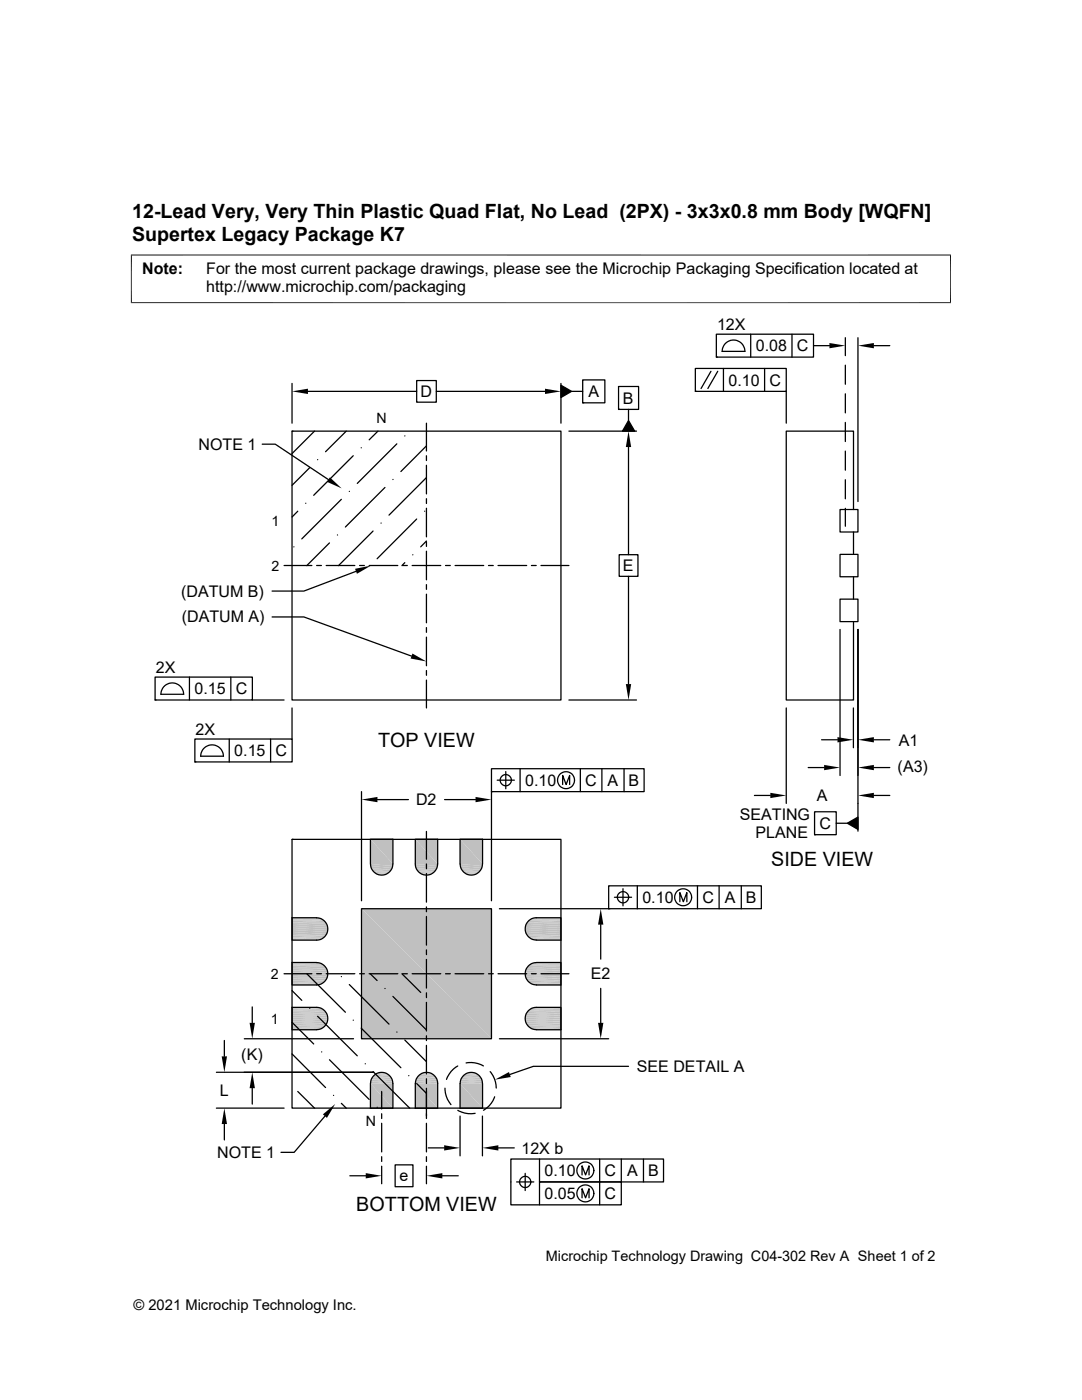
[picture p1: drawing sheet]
<svg xmlns="http://www.w3.org/2000/svg" width="216mm" height="279mm" viewBox="0 0 216 279" stroke-linecap="round" stroke-linejoin="round" font-family="sans-serif">
<g fill="none" stroke="#000" stroke-width=".25">
<path d="M58.3 86h53.6v53.7h-53.6zM58.3 86h.1M61.8 93.3l-3.5 3.6M62.8 86l-4.5 4.5M63.4 91.7h.1M68.1 99.7l-7.9 7.8M69.1 86l-4.1 4.1M69.7 98.1h.1M70.5 91l-7.9 7.8M72.1 89.4h.1M75.4 86l-1.7 1.8M76.8 97.3l-7.9 7.9"/>
<path d="M78.4 95.7h.1M79.2 88.6l-7.9 7.9M80.8 87h.1M85.1 95.3l-7.5 7.5M85.1 89l-5.1 5.1M58.6 109.1h.1M59.4 102l-1.1 1.2M61 100.4h.1M65.7 108.4l-4.5 4.5M67.3 106.8h.1M74.4 106l-6.9 6.9M76 104.4h.1"/>
<path d="M80.8 112.3l-.6 .6M82.4 110.7h.1M83.1 103.6l-7.9 7.9M84.7 102h.1M85.1 108l-1.2 1.1M167.6 119.6h3.6v4.5h-3.6zM167.6 110.6h3.6v4.5h-3.6zM167.6 101.7h3.6v4.5h-3.6zM170.3 101.7v-15.7h-13.4v53.7h13.4v-15.6M170.3 106.2v4.4M170.3 115.1v4.5"/>
</g>
<g fill="#c0c0c0">
<path d="M91.8 167.5l4.5 4.9h-4.5z"/>
<path d="M91.8 167.5h4.5v4.9z"/>
<path d="M82.9 167.5l4.4 4.9h-4.4z"/>
<path d="M82.9 167.5h4.4v4.9z"/>
<path d="M73.9 167.5l4.5 4.9h-4.5z"/>
<path d="M73.9 167.5h4.5v4.9z"/>
</g>
<path d="M73.9 172.6h4.5M74 173h4.4M82.9 172.6h4.4M82.9 173h4.4M91.8 172.6h4.5M91.8 173h4.4" fill="none" stroke="#c0c0c0" stroke-width=".4"/>
<path d="M74.1 173.4h4.1M83 173.4h4.2M92 173.4h4.1" fill="none" stroke="#c0c0c0" stroke-width=".36"/>
<path d="M74.3 173.8h3.8M83.2 173.8h3.8M92.1 173.8h3.8" fill="none" stroke="#c0c0c0" stroke-width=".34"/>
<path d="M74.5 174.1h3.3M83.4 174.1h3.4M92.4 174.1h3.3" fill="none" stroke="#c0c0c0" stroke-width=".28"/>
<path d="M74.8 174.3h2.7M83.8 174.3h2.6M92.7 174.3h2.7" fill="none" stroke="#c0c0c0" stroke-width=".21"/>
<g fill="#c0c0c0">
<path d="M93 174.4l1.7 .2h-1.3z"/>
<path d="M93 174.4h2l-.3 .2z"/>
<path d="M84.1 174.4l1.6 .2h-1.2z"/>
</g>
<path d="M84.1 174.5h2" fill="none" stroke="#c0c0c0" stroke-width=".2"/>
<g fill="#c0c0c0">
<path d="M75.2 174.4l1.6 .2h-1.3z"/>
<path d="M75.2 174.4h2l-.4 .2z"/>
<path d="M93.4 174.6h.9z"/>
<path d="M93.4 174.6h1.3z"/>
<path d="M84.5 174.6h.8z"/>
<path d="M84.5 174.6h1.2z"/>
<path d="M75.5 174.6h.9z"/>
<path d="M75.5 174.6h1.3z"/>
</g>
<g fill="none" stroke="#c0c0c0" stroke-width=".2">
<path d="M58.3 183.2h5.3M58.3 183.3h5.7M58.3 183.4h6.1M58.3 187.4h6.1M58.3 187.5h5.7M58.3 187.6h5.3M58.3 192.1h5.3M58.3 192.2h5.7M58.3 192.3h6.1M58.3 196.3h6.1M58.3 196.5h5.7M58.3 196.6h5.3"/>
<path d="M105.8 183.4h6.1M105.8 192.3h6.1M105.8 187.4h6.1M105.8 196.3h6.1M106.2 187.5h5.7M106.2 196.5h5.7M106.2 183.3h5.7M106.2 192.2h5.7M106.6 183.2h5.3M106.6 192.1h5.3M106.6 187.6h5.3M106.6 196.6h5.3"/>
<path d="M58.3 201.1h5.3M58.3 201.1h5.7M58.3 201.3h6.1M58.3 205.3h6.1M58.3 205.4h5.7M58.3 205.5h5.3M105.8 201.3h6.1M105.8 205.3h6.1M106.2 205.4h5.7M106.2 201.1h5.7M106.6 201.1h5.3M106.6 205.5h5.3"/>
</g>
<path d="M58.3 183.6h6.4M58.3 187.2h6.4M105.5 183.6h6.4M105.5 187.2h6.4M58.3 201.5h6.4M58.3 205.1h6.4M105.5 201.5h6.4M105.5 205.1h6.4" fill="none" stroke="#c0c0c0" stroke-width=".23"/>
<path d="M58.3 183.9h6.7M58.3 186.9h6.7M105.2 183.9h6.7M105.2 186.9h6.7M58.3 201.8h6.7M58.3 204.8h6.7M105.2 201.8h6.7M105.2 204.8h6.7" fill="none" stroke="#c0c0c0" stroke-width=".32"/>
<path d="M58.3 184.2h6.9M58.3 186.6h6.9M105 186.6h6.9M105 184.2h6.9M58.3 202.1h6.9M58.3 204.4h6.9M105 204.4h6.9M105 202.1h6.9" fill="none" stroke="#c0c0c0" stroke-width=".34"/>
<g fill="none" stroke="#c0c0c0" stroke-width=".4">
<path d="M58.3 184.6h7M58.3 185h7.1M58.3 185.4h7.1M58.3 185.8h7.1M58.3 186.2h7M58.3 193.9h7.1M58.3 194.7h7.1M104.8 185h7.1M104.8 193.9h7.1M104.8 185.4h7.1M104.8 185.8h7.1M104.8 194.7h7.1"/>
<path d="M104.9 186.2h7M104.9 184.6h7M58.3 202.5h7M58.3 202.9h7.1M58.3 203.3h7.1M58.3 203.7h7.1M58.3 204.1h7M104.8 202.9h7.1M104.8 203.3h7.1M104.8 203.7h7.1M104.9 204.1h7M104.9 202.5h7"/>
</g>
<path d="M58.3 192.6h6.4M58.3 196.1h6.4M105.5 192.6h6.4M105.5 196.1h6.4" fill="none" stroke="#c0c0c0" stroke-width=".25"/>
<path d="M58.3 192.8h6.7M58.3 195.8h6.7M105.2 192.8h6.7M105.2 195.8h6.7" fill="none" stroke="#c0c0c0" stroke-width=".3"/>
<path d="M58.3 193.2h6.9M58.3 195.5h6.9M105 195.5h6.9M105 193.2h6.9" fill="none" stroke="#c0c0c0" stroke-width=".36"/>
<path d="M58.3 193.5h7M58.3 195.1h7M104.9 195.1h7M104.9 193.5h7" fill="none" stroke="#c0c0c0" stroke-width=".38"/>
<path d="M58.3 194.3h7.1M104.8 194.3h7.1" fill="none" stroke="#c0c0c0" stroke-width=".42"/>
<g fill="#c0c0c0">
<path d="M72.1 181.4l26 25.9h-26z"/>
<path d="M72.1 181.4h26v25.9z"/>
<path d="M93.4 214.1h1.3z"/>
<path d="M93.8 214l.9 .1z"/>
<path d="M84.5 214.1h1.2z"/>
<path d="M84.9 214l.8 .1z"/>
<path d="M75.5 214.1h1.3z"/>
<path d="M75.9 214l.9 .1z"/>
<path d="M93 214.2l.4-.1 1.6 .1z"/>
<path d="M93.4 214.1h1.3l.3 .1z"/>
</g>
<path d="M84.1 214.2h2" fill="none" stroke="#c0c0c0" stroke-width=".2"/>
<g fill="#c0c0c0">
<path d="M84.5 214.1h1.2l.4 .1z"/>
<path d="M75.2 214.2l.3-.1 1.7 .1z"/>
<path d="M75.5 214.1h1.3l.4 .1z"/>
</g>
<path d="M74.8 214.4h2.7M83.8 214.4h2.6M92.7 214.4h2.7" fill="none" stroke="#c0c0c0" stroke-width=".21"/>
<path d="M74.5 214.6h3.3M83.4 214.6h3.4M92.4 214.6h3.3" fill="none" stroke="#c0c0c0" stroke-width=".28"/>
<path d="M74.3 214.9h3.8M83.2 214.9h3.8M92.1 214.9h3.8" fill="none" stroke="#c0c0c0" stroke-width=".34"/>
<path d="M74.1 215.3h4.1M83 215.3h4.2M92 215.3h4.1" fill="none" stroke="#c0c0c0" stroke-width=".36"/>
<path d="M73.9 216h4.5M74 215.6h4.4M82.9 216h4.4M82.9 215.6h4.4M91.8 216h4.5M91.8 215.6h4.4" fill="none" stroke="#c0c0c0" stroke-width=".4"/>
<g fill="#c0c0c0">
<path d="M91.8 216.2l4.5 5h-4.5z"/>
<path d="M91.8 216.2h4.5v5z"/>
<path d="M82.9 216.2l4.4 5h-4.4z"/>
<path d="M82.9 216.2h4.4v5z"/>
<path d="M73.9 216.2l4.5 5h-4.5z"/>
<path d="M73.9 216.2h4.5v5z"/>
</g>
<g fill="none" stroke="#000" stroke-width=".25">
<path d="M58.3 76.5v8M61.4 78.1h21.7M83.1 75.9h4v4.4h-4zM87.1 78.1h21.7M111.9 76.9l2.1 1.2-2.1 1.2zM111.9 76.5v8M114 78.1h2.3M116.3 75.8h4.4v4.6h-4.4zM123.4 77.1h4v4.6h-4zM138.7 73.5h18.2v4.6h-18.2zM138.7 78.1h.1M141.9 74.1l-2 3.4"/>
<path d="M142.9 66.7h19.4v4.6h-19.4zM142.9 71.3h.1M143.2 74.1l-2 3.4M144.1 70.1h4.5a2.26 2.26 0 0 0-2.2-2.2 2.26 2.26 0 0 0-2.3 2.2M144.4 73.5v4.6M149.8 66.7v4.6M152.6 73.5v4.6M156.9 78.1v6.4M158 66.7v4.6M162.3 69h3.2M168.7 67.4v3.6M168.7 72.9v3.8"/>
<path d="M168.7 78.6v3.8M171.2 67.4v32.7M174.4 69h3.1M52.3 88.6h2.6l10.6 7.1M85.1 84.5v5.5M85.1 91v.9M85.1 92.9v5.7M85.1 99.5v1M113.5 86h13.5M116.3 80.4h.1M123.4 81.7h.1M125.4 83.9l1.2 2.1h-2.4z"/>
<path d="M125.4 81.7v2.2M125.4 89.2v21.5M168.7 84.3v3.8M168.7 90v3.8M168.7 95.7v3.8M56.7 112.9h5.5M63.2 112.9h.9M65.1 112.9h5.7M71 114l-10.4 4h-6.3M71.8 112.9h.9M73.7 112.9h5.7M80.3 112.9h1"/>
<path d="M82.2 112.9h5.7M85.1 101.4v5.7M85.1 108.1v1M85.1 110v5.7M85.1 116.7v.9M85.1 118.6v5.7M88.9 112.9h1M90.8 112.9h5.7M97.5 112.9h.9M99.4 112.9h5.7M106 112.9h1M107.9 112.9h5.6"/>
<path d="M123.5 110.7h3.8v4.3h-3.8zM125.4 115v21.5M168.7 101.5v3.5M30.9 135.1h19.5v4.6h-19.5zM30.9 139.7h.1M32.1 138.6h4.6M32.1 138.6a2.26 2.26 0 0 1 2.3-2.3 2.26 2.26 0 0 1 2.2 2.3M37.8 135.1v4.6M46.1 135.1v4.6M50.3 139.7h6.4M54.3 123.1h6.3l21.5 7.8M85.1 125.2v1"/>
<path d="M85.1 127.1v5.8M85.1 133.8v1M85.1 135.7v5.6M113.5 139.7h13.5M167.6 125.6v29.2M171.2 125.6v40.3M38.9 147.5h19.4v4.6h-19.4zM38.9 152.1h.1M40 150.9h4.6a2.26 2.26 0 0 0-2.3-2.2 2.26 2.26 0 0 0-2.3 2.2M45.7 147.5v4.6M54 147.5v4.6M58.3 141.3v6.2"/>
<path d="M72.1 158v21.8M75.3 159.6h6.2M88.7 159.6h6.2M98.1 158v21.8M98.1 153.4h30.4v4.6h-30.4zM98.1 158h.1M99.2 155.7h3.4M100.9 154v3.4M103.8 153.4v4.6M112.3 156.6v-1.9l.7 1.9 .7-1.9v1.9M115.8 153.4v4.6M120.1 153.4v4.6"/>
<path d="M124.5 153.4v4.6M150.5 158.8h3.2M156.9 141.3v19M161.3 153.2h3.1M163.9 147.6h3.2M170.3 141.3v7.9M174.4 147.6h3.1M174.4 158.8h3.1M174.4 153.2h3.1M58.3 167.5h53.6v53.6h-53.6zM58.3 167.5h.1M78.4 172.4a2.23 2.23 0 0 1-2.3 2.2 2.23 2.23 0 0 1-2.2-2.2v-4.9h4.5v4.9"/>
<path d="M85.1 165.9v5.6M85.1 172.4v1M85.1 174.3v5.7M87.3 172.4a2.22 2.22 0 0 1-2.2 2.2 2.22 2.22 0 0 1-2.2-2.2v-4.9h4.4v4.9M91.8 172.4v-4.9h4.5v4.9a2.23 2.23 0 0 1-2.2 2.2 2.23 2.23 0 0 1-2.3-2.2M121.5 176.8h30.4v4.6h-30.4zM122.6 179.1h3.4M123.2 179.1a1.14 1.14 0 0 1 1.1-1.2 1.14 1.14 0 0 1 1.2 1.2M123.2 179.1a1.12 1.12 0 0 0 1.1 1.1 1.12 1.12 0 0 0 1.1-1.1M124.3 177.4v3.4M127.2 176.8v4.6M135.7 180v-1.9l.7 1.9 .7-1.9v1.9"/>
<path d="M139.2 176.8v4.6M143.5 176.8v4.6M147.9 176.8v4.6M162.5 162h4.4v4.6h-4.4zM162.5 166.6h.1M166.9 164.3h2.2M169.1 164.3l2.1-1.2v2.4zM56.7 194.3h5.5M58.3 183.2h4.9a2.22 2.22 0 0 1 2.2 2.2 2.22 2.22 0 0 1-2.2 2.2h-4.9zM58.3 197.7l1.9 1.9M61.2 194.3l7.7 7.7M63.2 194.3h.9"/>
<path d="M63.2 196.6a2.23 2.23 0 0 0 2.2-2.3 2.23 2.23 0 0 0-2.2-2.2h-4.9v4.5h4.9M65.1 194.3h5.7M68.1 194.9h.1M69.7 196.5l7.9 7.9M71.8 194.3h.9M72.1 181.4h26v25.9h-26zM73.7 194.3h5.7M73.9 194.3l1.3 1.4M76.8 197.3h.1M78.4 198.9l6.7 6.6M80.2 194.3l3.7 3.8M80.3 194.3h1"/>
<path d="M82.2 194.3h5.7M85.1 181v.9M85.1 182.9v5.7M85.1 189.6v.9M85.1 191.5v5.7M85.1 198.1v1M88.9 194.3h1M90.8 194.3h5.7M97.5 194.3h.9M99.4 194.3h5.7M99.7 181.4h21.8M105.6 183.7l.5-.4 .6-.1h5.2v4.4h-4.9a2.21 2.21 0 0 1-2.1-1.4 2.21 2.21 0 0 1 .7-2.5z"/>
<path d="M106 194.3h1M107 196.6a2.23 2.23 0 0 1-2.2-2.3 2.23 2.23 0 0 1 2.2-2.2h4.9v4.5h-4.9M107.9 194.3h5.6M119.9 184.5v6.9M119.9 197.3v6.8M121.5 181.4h.1M43.2 214h31.4M44.8 207.6v3.2M48.7 207.3h21.8M50.3 201v3.1M50.3 217.2v3.1M58.3 204l4.3 4.3"/>
<path d="M58.3 210.3l6.7 6.7M59.4 217.8l3.4 3.3M61.8 201.2h.1M63.2 205.5a2.22 2.22 0 0 0 2.2-2.2 2.22 2.22 0 0 0-2.2-2.3h-4.9v4.5h4.9M63.4 202.8l7.9 7.9M64.2 209.9h.1M65.7 211.5l8 7.9M66.5 218.6h.1M70.5 203.6h.1M72.1 205.2l7.9 7.9M72.9 212.3h.1M74.4 213.9l7.3 7.2"/>
<path d="M76.2 217.8v3.5M78.4 216.2v5h-4.5v-5a2.23 2.23 0 0 1 2.2-2.2 2.23 2.23 0 0 1 2.3 2.2M79.2 206h.1M80.8 207.6l4.3 4.3M81.6 214.7h.1M82.9 216.2v5h4.4v-5a2.22 2.22 0 0 0-2.2-2.2 2.22 2.22 0 0 0-2.2 2.2M83.1 216.2l2 2M85.1 200v5.8M85.1 206.7v1M85.1 208.6v5.7M85.1 215.3v.9M85.1 217.2v6"/>
<path d="M88.8 217.2v.3a5.2 5.2 0 0 0 1.2 3M91.3 212.7a5 5 0 0 0-2.2 2.7M91.8 216.2v5h4.5v-5a2.23 2.23 0 0 0-2.2-2.2 2.23 2.23 0 0 0-2.3 2.2M93 212.1h.4a5.1 5.1 0 0 1 3.1 .6M97.8 213.9l.2 .2a5.3 5.3 0 0 1 1 3M98.7 218.9l-.1 .2a4.9 4.9 0 0 1-2.1 2.5M99.7 207.3h21.8M107 205.5a2.22 2.22 0 0 1-2.2-2.2 2.22 2.22 0 0 1 2.2-2.3h4.9v4.5h-4.9M125.4 212.8h-19l-4.7 1.6M43.2 221.1h13.5M44.8 224.3v3.2M64.8 222.8l-6.1 7.2h-2.6"/>
<path d="M68.1 220.2l1 .9M69.8 234.7h3.2M75.2 221h.1M76.2 222.3v.9M76.2 224.2v5.7M76.2 230.8v1M76.2 232.7v3.5M78.8 232.5h3.6v4.3h-3.6zM85.1 224.2v5.7M85.1 230.8v1M85.1 232.7v3.5M85.4 229.1h3.2"/>
<path d="M88.3 234.7h3.1M91.4 221.6l.1 .1a5.1 5.1 0 0 0 3.3 .5M91.8 222.7v8M96.3 222.7v8M99.4 229.1h3.2M103.1 235.9h3.4M104.8 234.2v3.4M107.7 231.3v4.6h16.3v4.6h-22.1v-9.2h30.5v4.6h-24.7v4.6M116.1 234.5v-1.8l.7 1.8 .7-1.8v1.8M116.1 239.1v-1.9l.7 1.9 .7-1.9v1.9M119.7 231.3v9.2M124 231.3v4.6"/>
<path d="M128.4 231.3v4.6"/>
<circle cx="100.9" cy="155.7" r="1.12"/>
<circle cx="112.9" cy="155.7" r="1.69"/>
<circle cx="136.3" cy="179.1" r="1.69"/>
<circle cx="104.8" cy="235.9" r="1.12"/>
<circle cx="116.8" cy="233.6" r="1.69"/>
<circle cx="116.8" cy="238.2" r="1.69"/>
</g>
<g fill="#000">
<path d="M58.3 78.1l3.1-.5v1zM108.8 77.6l3.1 .5-3.1 .5zM111.9 76.9l2.1 1.2-2.1 1.2zM165.5 68.5l3.2 .5-3.2 .5zM171.2 69l3.2-.5v1zM65.8 95.3l2.4 2.2-2.9-1.3zM125.4 86l.5 3.2h-1zM125.4 83.9l1.2 2.1h-2.4zM70.8 113.5l3.2-.6-2.8 1.6zM82.3 130.4l2.8 1.6-3.2-.6zM124.9 136.5h1l-.5 3.2zM72.1 159.6l3.2-.6v1.1z"/>
<path d="M94.9 159l3.2 .6-3.2 .5zM153.7 158.2l3.2 .5-3.2 .6zM164.4 152.7l3.2 .5-3.2 .5zM167.1 147.1l3.2 .5-3.2 .6zM171.2 147.6l3.2-.5v1.1zM171.2 153.2l3.2-.5v1zM171.2 158.7l3.2-.5v1.1zM169.1 164.3l2.1-1.2v2.4zM119.9 181.4l.5 3.1h-1.1zM44.2 210.8h1.1l-.5 3.2zM50.3 214l.6 3.2h-1.1zM49.8 204.1h1.1l-.6 3.2z"/>
<path d="M98.7 215.5l2.9-1.5 .3 .9zM119.3 204.1h1.1l-.5 3.2zM44.8 221.1l.5 3.2h-1.1zM64.4 222.4l2.5-2.1-1.7 2.8zM73 234.1l3.2 .6-3.2 .5zM85.1 234.7l3.2-.6v1.1zM88.6 228.6l3.2 .5-3.2 .5zM96.3 229.1l3.1-.5v1z"/>
</g>
<path d="M26.1 50.9h163.7M26.2 50.8v9.7M189.7 50.8v9.7M26.1 60.4h163.7" fill="none" stroke="#000" stroke-width=".2"/>
<g font-size="3.9">
<text x="26.4" y="43.5">12-Lead Very, Very Thin Plastic Quad Flat, No Lead (2PX) - 3x3x0.8 mm Body [WQFN]</text>
<text x="26.4" y="48.1">Supertex Legacy Package K7</text>
<text x="75.5" y="149">TOP VIEW</text>
<text x="153.9" y="172.8">SIDE VIEW</text>
<text x="71.1" y="241.6">BOTTOM VIEW</text>
</g>
<g font-size="3.2">
<text x="28.4" y="54.7">Note:</text>
<text x="41.1" y="58.3">http://www.microchip.com/packaging</text>
<text x="41.1" y="54.7">For the most current package drawings, please see the Microchip Packaging Specification located at</text>
<text x="143.1" y="65.9">12X</text>
<text x="150.8" y="70.1">0.08</text>
<text x="159" y="70.1">C</text>
<text x="145.4" y="76.9">0.10</text>
<text x="153.6" y="77">C</text>
<text x="83.9" y="79.2">D</text>
<text x="117.4" y="79.2">A</text>
<text x="124.3" y="80.6">B</text>
<text x="39.6" y="89.8">NOTE 1</text>
<text x="36.1" y="119.1">(DATUM B)</text>
<text x="124.3" y="114">E</text>
<text x="36.3" y="124.2">(DATUM A)</text>
<text x="31.1" y="134.3">2X</text>
<text x="38.8" y="138.5">0.15</text>
<text x="47" y="138.6">C</text>
<text x="39" y="146.7">2X</text>
<text x="179.3" y="148.8">A1</text>
<text x="46.8" y="150.9">0.15</text>
<text x="55" y="150.9">C</text>
<text x="179.1" y="154">(A3)</text>
<text x="83" y="160.7">D2</text>
<text x="104.8" y="156.8">0.10</text>
<text x="116.8" y="156.8">C</text>
<text x="121.2" y="156.8">A</text>
<text x="125.4" y="156.8">B</text>
<text x="163" y="159.9">A</text>
<text x="147.6" y="163.6">SEATING</text>
<text x="150.8" y="167.3">PLANE</text>
<text x="163.5" y="165.4">C</text>
<text x="128.2" y="180.2">0.10</text>
<text x="140.2" y="180.2">C</text>
<text x="144.6" y="180.2">A</text>
<text x="148.8" y="180.2">B</text>
<text x="117.9" y="195.5">E2</text>
<text x="48.2" y="211.5">(K)</text>
<text x="127.1" y="213.9">SEE DETAIL A</text>
<text x="43.8" y="218.7">L</text>
<text x="43.3" y="231.1">NOTE 1</text>
<text x="104.1" y="230.2">12X b</text>
<text x="79.7" y="235.8">e</text>
<text x="108.7" y="234.7">0.10</text>
<text x="108.7" y="239.3">0.05</text>
<text x="120.6" y="234.7">C</text>
<text x="120.6" y="239.3">C</text>
<text x="125.1" y="234.7">A</text>
<text x="129.3" y="234.7">B</text>
</g>
<g font-size="2.9">
<text x="108.9" y="251.7">Microchip Technology Drawing C04-302 Rev A Sheet 1 of 2</text>
<text x="26.6" y="261.3">© 2021 Microchip Technology Inc.</text>
</g>
<g font-size="2.8">
<text x="75.1" y="84.5">N</text>
<text x="54.2" y="104.9">1</text>
<text x="54.2" y="113.9">2</text>
<text x="54" y="195.3">2</text>
<text x="54" y="204.3">1</text>
<text x="73" y="224.8">N</text>
</g>
</svg>
